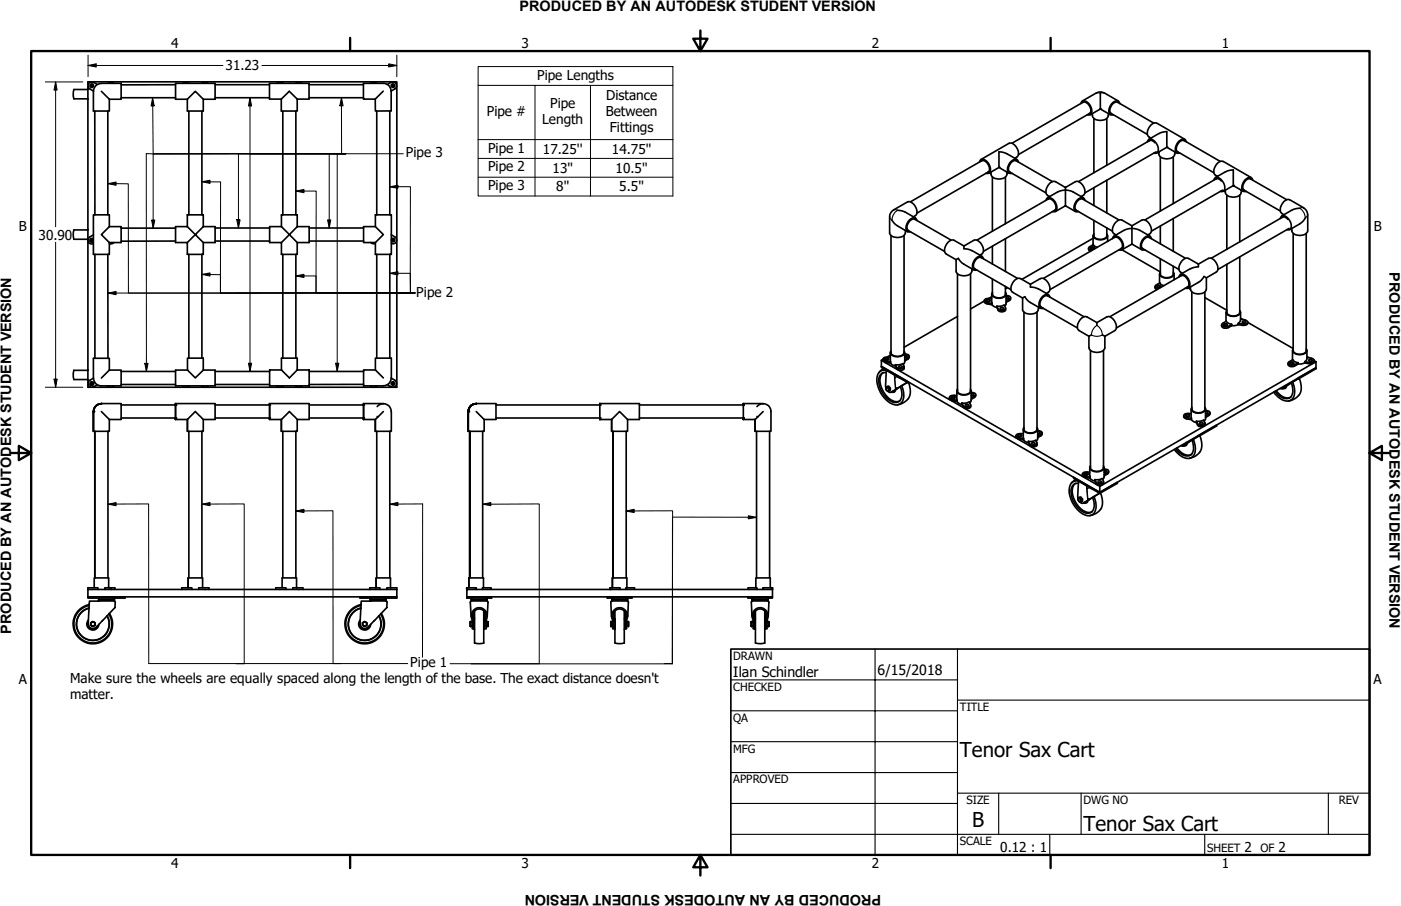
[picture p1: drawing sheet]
<svg xmlns="http://www.w3.org/2000/svg" width="432mm" height="279mm" viewBox="0 0 432 279" stroke-linecap="round" stroke-linejoin="round" font-family="sans-serif">
<g fill="none" stroke="#000" stroke-width=".51">
<path d="M22.7 27.6h4.4M22.7 30.5h4.4M22.8 27.6l-.2 1.4 .2 1.5M27 30.5l.1 .1M27.1 26.2v-1h95.2v94.2h-30M27.1 26.5l-.1 47.3M27.1 27.5l-.1 .1M27.7 27.4l1.1 .7M29.2 34.2l.1 32.1M30 26a2.27 2.27 0 0 0-2.2-.6l-.5 .4a1.12 1.12 0 0 0 .4 1.6M31.2 25.7l-.5 .1a2.37 2.37 0 0 0-1.9 2.4v6h4.9v-3.6M31.2 25.7h6.1v4.9h-3.6"/>
<path d="M31.2 28.2l2.5 2.4M33.2 34.2v32.1M33.7 25.4l-.5 .3M33.7 25.5a1.04 1.04 0 0 1 1.4 .2M37.3 30.1h16.8M54.1 26.1l-16.8 .1M57.7 30.6l2.5-2.4 2.5 2.4M57.7 30.6v3.6h5v-3.6M57.7 30.6h-3.6v-4.9h12.2v4.9h-3.6M58.2 34.2v32.1M58.3 25.7a1.38 1.38 0 0 0-2 0M62.1 25.7a1.33 1.33 0 0 1 2 0"/>
<path d="M62.2 34.2v32.1M66.3 26.1h16.8M66.3 30.1h16.8M86.7 30.6v3.6h4.9v-3.6M86.7 30.6h-3.6v-4.9h12.1v4.9h-3.6M86.7 30.6l2.5-2.4 2.4 2.4M87.2 34.2v32.1M87.3 25.7a1.33 1.33 0 0 0-2 0M91.2 34.2v32.1M91.6 25.4l-.5 .3M91.6 25.4a1.04 1.04 0 0 1 1.4 .3M95.3 26.1h16.7"/>
<path d="M95.3 30.1h16.7M116.1 34.2v32.1M116.2 25.7a1.38 1.38 0 0 0-1.9 0M118.1 28.1l-2.4 2.5M120.1 34.2v32.1M120.5 28.1v-.5a2.37 2.37 0 0 0-2.4-1.9h-6.1v4.9h3.7M120.5 25.4l-1.1 .6M120.6 28.1v6.1h-4.9v-3.6M120.6 25.4a1.12 1.12 0 0 1 1.5 .5 1.12 1.12 0 0 1-.4 1.5M121.7 27.4l-1.1 .7M333.1 32a1.21 1.21 0 0 1 1.1-1 1.21 1.21 0 0 1 1.2 .8 2.83 2.83 0 0 1 .7 3.5l-1 .1M333.7 31.6a2 2 0 0 1 2.5 2l-.1 1.1-.4 .4"/>
<path d="M333.9 31.5l-22 12.7M335.9 34.9l-22 12.8M336.7 35v.7M337.1 36.5v16.8M337.9 28.7l-4.3 2.5M337.9 28.7a2.25 2.25 0 0 1 2.4 0M339.1 33.6l3.1 1.8M339.1 33.6l-3.1 1.8M339.1 28.8v4.8M340.4 28.7l4.3 2.5M341.1 36.5v14.5M341.6 35a1.93 1.93 0 0 1-2.2 2.1 2.23 2.23 0 0 1-2.7-1.4"/>
<path d="M342.3 34.9l11.3 6.5M344.3 31.5l11.3 6.5M344.6 31.6a1.84 1.84 0 0 0-2.3 1.5l-.2 1.2 .5 .8M345.1 32a1.21 1.21 0 0 0-1-1 1.21 1.21 0 0 0-1.2 .7 2.83 2.83 0 0 0-.7 3.6l1 .1M301.9 50a1.21 1.21 0 0 1 1-.9 1.21 1.21 0 0 1 1.3 .7 2.83 2.83 0 0 1 .6 3.6h-.9M302.5 49.7a2 2 0 0 1 2.4 1.9v1.1l-.4 .4M302.6 49.5l-22 12.7M304.7 53l-22 12.7M305.4 53v.8M305.5 53.8a2.91 2.91 0 0 0 4.6 .6l.2-.6M305.9 54.6v16.7M307.9 51.6l3.1 1.8"/>
<path d="M307.9 51.6l-3.1 1.8M309.9 54.6v14.4M310.3 47.4l-2.4-.6v4.8M310.3 47.4l3.1 1.8M310.3 53v.8M311.1 53l11.3 6.5M313.1 49.5l11.3 6.5M313.3 49.7a1.84 1.84 0 0 0-2.3 1.4l-.2 1.3 .5 .7M313.4 48.4l-.6 .4M313.4 48.4a2.77 2.77 0 0 0-1.1-4l-.7-.3-.6 .1-8.7 5M313.9 50a1.21 1.21 0 0 0-1.1-.9 1.21 1.21 0 0 0-1.2 .7 2.83 2.83 0 0 0-.7 3.6h1M325.2 56a2.7 2.7 0 0 0-2.8 3l.1 .7 .4 .5"/>
<path d="M325.3 56l3.1 1.8M328.4 58.6v4.8M328.4 58.6l-1.9 .4-3.7 2M328.4 57.8v.8M328.4 58.6l1.9 .4 3.6 2M328.4 57.8l3.1-1.8a2.41 2.41 0 0 1 2.7 2.1l.2 1.3-.5 .8M337.1 57.9v5.5M341.1 55.6v10.1M353.6 43.8a1.18 1.18 0 0 1 1.1-1 1.18 1.18 0 0 1 1.2 .8 2.72 2.72 0 0 1 .7 3.5l-1 .1M354.1 42.2l.6 .4M354.1 42.2a2.37 2.37 0 0 1 .4-3.4l1.1-.8 .6-.1 9 5.1M354.2 43.5l.8-.2 .9 .7"/>
<path d="M354.5 43.3l-22.1 12.7M356.3 46.8l-21.9 12.7M356.5 47.2l3.1-1.8 3.1 1.8M357.2 41.2l-3.1 1.8M357.2 46.8v.8M357.2 41.2l2.4-.6v4.8M357.6 48.4v16.7M361.6 48.4v14.4M362.1 46.8a1.94 1.94 0 0 1-2.2 2.2 2.23 2.23 0 0 1-2.7-1.4M362.8 46.7l11.3 6.6M364.8 43.3l11.3 6.5M365 43.4a1.84 1.84 0 0 0-2.2 1.5l-.3 1.2 .6 .8"/>
<path d="M365.6 43.8a1.21 1.21 0 0 0-1-1 1.21 1.21 0 0 0-1.3 .8 2.83 2.83 0 0 0-.6 3.6h.9M374.1 55.6a1.18 1.18 0 0 1 1-.9 1.18 1.18 0 0 1 1.2 .7 2.72 2.72 0 0 1 .8 3.5l-1 .1M374.6 54l.6 .4M374.6 55.3l.9-.2 .9 .7M374.9 55.1l-22 12.7M376.8 58.6l-21.9 12.7M377 49.8a2.7 2.7 0 0 0-2.9 3l.1 .7 .4 .5M377 59l3.1-1.8 3.1 1.8M377 49.8l8.7 5M377.7 53l-3.1 1.8M377.7 58.6v.8M377.7 53l2.4-.6v4.8"/>
<path d="M377.7 59.4a2.91 2.91 0 0 0 4.6 .5l.2-.5M382.6 58.6v.8M383.3 58.6l11.3 6.5M385.3 55.1l11.3 6.5M385.5 55.2a1.84 1.84 0 0 0-2.3 1.5l-.2 1.3 .5 .7M386.1 55.6a1.21 1.21 0 0 0-1-.9 1.21 1.21 0 0 0-1.3 .7 2.83 2.83 0 0 0-.6 3.6h.9M22.7 70.9h4.4M22.7 73.8h4.4M22.8 70.9l-.2 1.4 .2 1.5M27.1 74.3v45.1h.9M27.1 70.7l-.1 .2M27.6 73.1a1.14 1.14 0 0 0-.4 1.5 1.14 1.14 0 0 0 1.5 .5"/>
<path d="M27.8 74.3l.4 .3 .5-.3-.3 .3zM28.7 73.9a.54 .54 0 0 0-.7-.3 .54 .54 0 0 0-.2 .7M28.8 72.4l-1.1 .7M29.3 78.4v32.1M33.2 78.4l.1 32.1M33.7 69.9h3.6v4.9h-3.6M33.7 69.9l-2.5 2.4 2.5 2.5M33.7 69.9v-3.6h-4.9v12.1h4.9v-3.6M35.1 74.8a1.18 1.18 0 0 1-1.4 .3M37.3 70.4h16.8M54.1 74.3l-16.8 .1M57.7 69.9v-3.6h5v3.6"/>
<path d="M57.7 74.8v3.6h5v-3.6M57.7 69.9h-3.6v4.9h3.6M57.7 69.9l2.5 2.4-2.5 2.5M58.2 78.4v32M62.2 78.4v32M62.7 69.9h3.6v4.9h-3.6M62.7 69.9l-2.5 2.4 2.5 2.5M66.3 70.3h16.8M66.3 74.3h16.8M86.7 69.9v-3.6h4.9v3.6M86.7 74.8v3.6h4.9v-3.6M86.7 69.9h-3.6v4.9h3.6"/>
<path d="M86.7 69.9l2.5 2.4-2.5 2.5M87.2 78.4v32M91.2 78.4v32M91.6 69.9l-2.4 2.4 2.4 2.5M91.6 69.9h3.7v4.9h-3.7M95.3 70.3h16.8M95.3 74.3h16.8M114.3 74.8a1.18 1.18 0 0 0 1.4 .3M115.7 69.9h-3.6v4.9h3.6M115.7 69.9l2.5 2.4-2.5 2.5M115.7 69.9v-3.6h4.9v12.1h-4.9v-3.6M116.1 78.4v32"/>
<path d="M120.1 78.4v32M120.6 73.8a.55 .55 0 0 1 .9-.2 .55 .55 0 0 1 0 .9 .55 .55 0 0 1-.9-.2M120.6 72.4l1.1 .7a1.14 1.14 0 0 1 .4 1.5 1.14 1.14 0 0 1-1.5 .5M274.6 72.6v36.3M274.9 67.9l1.2 1.4 3.6 2.2M275.4 64.8l-.7 .6-.5 .9v5.5a2.91 2.91 0 0 0 4.6 .6l.2-.6M276.6 64.9l2.4 .5M278.6 72.6v36.3M279.1 71.1v.7M279.1 65.4l3.1 1.8M279.7 62.3l-4.3 2.4M279.7 62.3a2.41 2.41 0 0 1 2.7 2.1l.2 1.3a1.4 1.4 0 0 1-1.1 1.1"/>
<path d="M279.8 71l11.3 6.5M281.9 67.6l11.2 6.4M282 67.7a1.84 1.84 0 0 0-2.3 1.5l-.2 1.2 .5 .7M282.6 68a1.21 1.21 0 0 0-1-.9 1.21 1.21 0 0 0-1.3 .7 2.83 2.83 0 0 0-.6 3.6l.9 .1M291.6 78.3l3.1 1.8M294 74.1a2.7 2.7 0 0 0-2.9 3l.1 .7 .4 .5M294 74.1l3.1 1.8M295.4 79.7l1.2 1.5 3.6 2.1M295.4 79.7l-.7 .4M297.1 75.9v.8l2.4 .6M299.6 77.3l3 1.7M300.2 74.1a2.41 2.41 0 0 1 2.7 2.1l.2 1.3a1.4 1.4 0 0 1-1.1 1.2"/>
<path d="M300.2 74.1l-3.1 1.8M302.3 79.4l11.3 6.5M302.5 79.5a1.84 1.84 0 0 0-2.3 1.5l-.2 1.2 .5 .7M303.1 79.8a1.21 1.21 0 0 0-1.1-.9 1.21 1.21 0 0 0-1.2 .7 2.83 2.83 0 0 0-.7 3.6l1 .1M305.9 75.9v5.5M309.9 73.6v10.1M322.4 61.8a1.21 1.21 0 0 1 1-.9 1.21 1.21 0 0 1 1.3 .7 2.83 2.83 0 0 1 .6 3.6h-.9M322.8 60.3l.7 .3M323 61.5a2 2 0 0 1 2.4 1.9v1.1l-.4 .4M323.1 61.3l-22 12.7M325.2 64.8l-22.1 12.7M325.3 65.2l3.1-1.7 3.1 1.7"/>
<path d="M331.6 64.8l11.3 6.5M333.7 61.4l11.1 6.4M333.7 61.4a2.38 2.38 0 0 0-2.1 3.4l.3 .1M333.9 60.2l-.7 .4M334.4 61.8a1.21 1.21 0 0 0-1.1-.9 1.21 1.21 0 0 0-1.2 .7 2.83 2.83 0 0 0-.7 3.6h1M335.5 76.5v.5M335.5 77l.6 .5M336.2 76.4l.9-.1a.49 .49 0 0 1-.4 .7 .49 .49 0 0 1-.6-.5zM336.5 76.9h.4M336.9 72.7v2.8M336.9 73.5l-21.9 12.6M337.1 76.3l-.5-.1-.5 .3"/>
<path d="M337.1 72.1l-.1 .3a1.65 1.65 0 0 0 2.1 1.6 1.65 1.65 0 0 0 2.2-1.6l-.2-.3M337.1 72.6a2.02 2.02 0 0 0 3 1.1l.9-.6 .1-.5M337.1 68v4.8M337.3 76.5v.1M338.2 76.3l-.8-.4-.4-.5-1.5 1.1 .2 .3 .9 .4M341.1 70.3v2.5M341.4 72.7v1.8M342.9 73.6a1.21 1.21 0 0 1 1-.9 1.21 1.21 0 0 1 1.2 .7 2.83 2.83 0 0 1 .7 3.6h-1M343.3 72.1l.7 .3M343.5 73.2a2.07 2.07 0 0 1 2.4 2.1v.7l-.5 .7M343.6 73.2l-22 12.7M345.7 76.6l-22.1 12.7"/>
<path d="M348.9 69.6v5.7M348.9 69.6l3.1-1.7a2.7 2.7 0 0 1 2.9 3l-.1 .7-.4 .5M348.9 69.6l-3.1-1.7a2.41 2.41 0 0 0-2.8 2.1l-.1 1.2 .5 .9M348.9 75.3l-3.1 1.7 11.8 6.9M348.9 75.3l3.1 1.7M351.3 71a5.2 5.2 0 0 0-4.8 0l-3.2 1.8M351.3 71l3.1 1.8M352.1 76.6l11.2 6.5M354.1 73.2l11.2 6.4M354.3 73.3a2 2 0 0 0-2.5 1.9l.1 1.1 .4 .4M354.4 72.1l-.6 .3M354.9 73.6a1.21 1.21 0 0 0-1.1-.9 1.21 1.21 0 0 0-1.2 .7 2.83 2.83 0 0 0-.7 3.6h1"/>
<path d="M357.6 69.7v5.5M357.6 79.8v4.8M361.6 67.4v10.1M366.3 79.7l3.1 1.7M366.3 79.7a2.41 2.41 0 0 0-2.8 2.1l-.2 1.3 .6 .8M372.4 79.7l-3 1.7M372.5 79.7a2.7 2.7 0 0 1 2.9 3l-.1 .7-.4 .5M378.1 60.2v16.7M382.1 60.2v14.4M382.1 79.2v17.2M394.6 67.4a1.18 1.18 0 0 1 1-.9 1.18 1.18 0 0 1 1.2 .7 2.72 2.72 0 0 1 .8 3.5l-1 .1M395.1 65.9l.6 .3"/>
<path d="M395.1 67.1l.8-.2 1 .7M395.4 66.9l-22.1 12.7M397.3 70.4l-21.9 12.7M397.5 61.6a2.7 2.7 0 0 0-2.9 3l.1 .7 .4 .5M397.5 61.6l4.3 2.5M398.1 70.4v.8M398.1 64.8l-3 1.8M398.2 71.2a2.91 2.91 0 0 0 4.6 .6l.2-.6M398.6 72v36.2M400.6 64.2l-2.4 .6M401.8 64.1l.7 .7 .5 1.4M402.3 67.2l-1.2 1.5-3.6 2.1"/>
<path d="M402.6 72v36.2M403.1 66.2v5M294.7 80.1v3.6a2.91 2.91 0 0 0 4.6 .5l.2-.5M295.1 84.5v36.2M295.1 97.6l-16.5 9.5M299.1 84.5v36.2M299.6 82.9v.8M300.3 82.8l11.3 6.5M303.4 92.7v.4M303.4 92.8l-4.3 2.5M303.4 93.1l.5 .5 1.8 .4M304 92.7h.1"/>
<path d="M304 92.6l.6-.3 .5 .4M304.1 92.5h.9a.44 .44 0 0 1-.5 .5 .44 .44 0 0 1-.4-.5zM304.2 93.3l1.5 .3M304.3 93h.5M304.8 92.1h-.7a.62 .62 0 0 0-.7 .7 .62 .62 0 0 0 .8 .5M304.8 92l.8 .2M305.6 90.7l.2 2.9M305.6 91.5l-.8 .5M305.7 93.6v.4M305.8 94l.5 .5 1 .3M305.9 86.1v4.7M305.9 90.2l-.2 .2a1.65 1.65 0 0 0 2.2 1.6 1.65 1.65 0 0 0 2.1-1.6l-.1-.2"/>
<path d="M305.9 90.6a2.02 2.02 0 0 0 2.9 1.1l1-.6 .1-.5M307.3 94.4h.9l1.3-.3 .4 .9a1.33 1.33 0 0 1-2.2 .3l-.4-.9v.4M307.3 94.8l.4 .9a1.43 1.43 0 0 0 2.2-.2v-.4M308.3 95l.4-.2 .6 .2a.51 .51 0 0 1-.5 .5 .51 .51 0 0 1-.5-.5zM308.6 95.5h.4M309.9 88.3v2.5M310.1 91.5h.5l.3 .3-.3 .3h-.5M310.1 91.1l1 .2 .3 .6-1.3 1M310.1 90.7v2.9l-.5 .8M310.1 92.1h.4M310.5 88.7l-.6 .4M311.4 92.2l-.3 .5-1 .6"/>
<path d="M311.5 91.8v.4M312.1 90.1l3.1 1.8M314.5 85.9a2.7 2.7 0 0 0-2.9 3l.1 .7 .4 .5M314.5 85.9l3.1 1.8M315.2 91.9v3.6a2.91 2.91 0 0 0 4.6 .5l.2-.5M315.6 96.3v36.2M315.8 91.5l1.3 1.5 3.6 2.1M315.9 91.5l-.7 .4M317.6 87.7v.8l2.4 .6M317.6 87.7l3.1-1.8a2.41 2.41 0 0 1 2.7 2.1l.2 1.3-.5 .8M319.6 96.3v36.2M320 94.7v.8"/>
<path d="M320 89.1l3.1 1.7M320.8 94.7l11.3 6.4M322.8 91.2l11.3 6.5M323 91.3a1.84 1.84 0 0 0-2.3 1.5l-.2 1.2 .5 .7M323.1 90.1l-.6 .4M323.6 91.7a1.21 1.21 0 0 0-1.1-1 1.21 1.21 0 0 0-1.2 .7 2.83 2.83 0 0 0-.7 3.6l1 .1M334.9 97.7a2.7 2.7 0 0 0-2.8 3v.7l.5 .5M338.1 99.5v.8M341.2 97.7l-3.1 1.8-3.1-1.8M341.2 97.7a2.41 2.41 0 0 1 2.7 2.1l.2 1.3-.5 .8M356 88.3v.5M356 88.8l.5 .5"/>
<path d="M356.7 88.2l.8-.1a.49 .49 0 0 1-.3 .7 .49 .49 0 0 1-.6-.5zM357 88.7h.4M357.4 84.5v2.8M357.6 88.1l-.5-.1-.5 .3M357.6 83.9l-.1 .3a1.65 1.65 0 0 0 2.1 1.6 1.65 1.65 0 0 0 2.2-1.6l-.2-.3M357.6 84.4a2.02 2.02 0 0 0 3 1.1l.9-.6 .1-.5M357.8 88.3v.1M358.6 88.1l-.7-.3-.4-.6-1.5 1.1 .2 .3 .9 .4M361.6 82.1v2.5M361.9 84.5v1.8M363.3 85.4a1.21 1.21 0 0 1 1.1-.9 1.21 1.21 0 0 1 1.2 .7 2.83 2.83 0 0 1 .7 3.6l-1 .1M363.8 83.9l.6 .4"/>
<path d="M364 85a2.07 2.07 0 0 1 2.4 2.1v.7l-.5 .7M364.1 85l-22 12.7M366.1 88.4l-22 12.7M366.9 88.5v.7M366.9 82.8l-3.1 1.8M367.3 90v36.3M369.4 81.4v.9l-2.5 .6M371.3 91.8l6.8 3.9M371.3 90v36.3M371.8 85.7v3.5a2.91 2.91 0 0 1-4.6 .6l-.3-.6M374.9 83.9l-3.1 1.8-.7-.4-1.3 1.5-3.5 2.1 .6 .3M376.9 99.7l1.1-.6 .4 .5 1.2 .4-1.1 .7a1.35 1.35 0 0 1-2-.6z"/>
<path d="M377.9 96.3v2.8M378.1 99.9h-.8l-.2 .3M378.1 95.8l-.1 .2a1.65 1.65 0 0 0 2.1 1.6 1.65 1.65 0 0 0 2.2-1.6l-.2-.2M378.1 96.2a2.02 2.02 0 0 0 2.9 1.1l1-.6 .1-.5M378.1 81.5v14.9M381.6 99.7v.4M382.4 96.3l-.1 2.5-.7 .9M382.4 98.4l1.4 .2M382.4 98.1l.7 .5M382.9 99.2l.4-.2 .6 .2a.51 .51 0 0 1-.5 .5 .51 .51 0 0 1-.5-.5zM383.2 99.6h.4M383.7 98.7a.62 .62 0 0 1 .9 .5 .62 .62 0 0 1-.8 .7l-2.2-.2"/>
<path d="M384.6 99.3l-.3 .8-1.2 .2M384.6 99.4l14 8.1M22.7 114.2h4.4M22.7 117.1h4.4M22.8 114.2l-.2 1.4 .2 1.5M27 117.1l.1 .1M27.1 114l-.1 .2M28.5 119.4h5.5M28.7 118v.7l-.5 .1-.4-.2M28.8 110.5h4.9v3.6h3.6v4.9h-6.6a2.37 2.37 0 0 1-1.9-2.4zM28.8 116.6l-1.1 .7a1.14 1.14 0 0 0-.4 1.6 1.14 1.14 0 0 0 1.6 .4l1.1-.6M33.1 119a1.38 1.38 0 0 0 2 0"/>
<path d="M33.7 114.1l-2.5 2.5M34.5 119.4h22.6M37.3 114.6h16.8M37.3 118.6h16.8M57.4 119.4h5.6M57.8 114.1v-3.7h4.9v3.7M57.8 114.1l2.4 2.4 2.5-2.4M57.8 114.1h-3.7v4.9h12.2v-4.9h-3.6M58.3 119a1.38 1.38 0 0 1-2 0M62.1 119a1.38 1.38 0 0 0 2 0M63.4 119.4h22.7M66.3 114.6h16.8"/>
<path d="M66.3 118.6h16.8M86.3 119.4h5.7M86.7 114.1h-3.6v4.9h12.2v-4.9h-3.7M86.7 114.1v-3.7h4.9v3.7M86.7 114.1l2.5 2.4 2.4-2.4M87.3 119a1.38 1.38 0 0 1-2 0M91.1 119l.5 .3M93 119a1.04 1.04 0 0 1-1.4 .3M95.3 114.6h16.8M112.1 118.5l-16.8 .1M115.7 110.4h4.9l-.1 6.7a2.37 2.37 0 0 1-2.3 1.9h-6.1v-4.9h3.6zM115.7 114.1l2.5 2.4"/>
<path d="M116.2 119a1.38 1.38 0 0 1-1.9 0M119.4 118.6l1.1 .7M120.6 116.6l1.1 .7a1.13 1.13 0 0 1 .4 1.5 1.13 1.13 0 0 1-1.5 .5M271.7 113l8 4.6v.4M271.7 113v.3l8 4.7 .3-.2M271.7 111.1l.6 .4M271.7 113l67.3 38.8M271.7 111.1v1.9M272.1 110.9l-.4 .2M272.1 110.7a.79 .79 0 0 0 .9 1M272.3 113.7l-1.4 1.2M272.4 114.9a3.9 3.9 0 0 0-.5 5.2 5.6 5.6 0 0 0 4.7 3.8l.8-.3"/>
<path d="M272.6 111.7l4 2.3M272.7 110.6l.7-.2 .5 .3M272.7 110.7h.1M272.8 110.7a.51 .51 0 0 1 .6-.3 .51 .51 0 0 1 .3 .6h-.6zM273 119.1v.7M273 111.4l1.5 .2v.4M273 111.8l1.5 .2M273 119.4l.9-.3 .5 .6M273 119.8l.3-.4 .2 .1 .5 .8M273 119.8l.3 .6M273 119.4l.3 1M273.1 111h.4"/>
<path d="M273.1 114.2a2.31 2.31 0 0 0-2.8 2.6 8.5 8.5 0 0 0 5.7 8.1 2.5 2.5 0 0 0 2.6-3.1l-.7-2.8M273.1 114.9a2.4 2.4 0 0 0-2.2 3.5 7 7 0 0 0 4.9 5.7 2.47 2.47 0 0 0 2.1-3.6l-.4-1.3M273.2 114.2l-.3 4.9M273.2 114.2h.1M273.6 119.4h-.6M273.6 119.4l.4 .6M273.6 110.2h-.7a.62 .62 0 0 0-.7 .6 .62 .62 0 0 0 .8 .5M273.6 110.1l.8 .1M273.9 119.1l-.3 .3M274 120v.3M274.4 119.7l-.4 .3M274.4 109.6l-.9 .5"/>
<path d="M274.4 119.7v.7l-.4 .2M274.4 108.8l.1 2.8M274.5 112l.5 .5 1 .4M274.6 108.2l-.2 .3a1.65 1.65 0 0 0 2.2 1.5 1.65 1.65 0 0 0 2.2-1.5l-.2-.3M274.6 108.6a2.02 2.02 0 0 0 2.9 1.2l1-.6 .1-.6M276 112.5h.9l1.3-.4 .4 .9a1.28 1.28 0 0 1-2.2 .3M276 112.5v.4M276 112.5l.4 .8M276 112.9l.4 .8M276.9 114.1l15.9 9.3M277 113l.4-.2 .6 .2a.51 .51 0 0 1-.5 .5 .51 .51 0 0 1-.5-.5zM277.3 113.5h.4"/>
<path d="M278.7 113.2a1.22 1.22 0 0 1-.8 1 1.22 1.22 0 0 1-1.3-.3l-.2-.2M278.8 111.6l-.5 .8M278.8 109.2l1.3 .3 .1 .4-.3 .4M278.8 109.5h.6l.2 .3-.2 .3h-.6M278.8 108.8v2.8M278.9 110.2h.4M279.7 117.9l-4.8 2.9M279.7 117.9l-3.6 2.2M279.9 110.3l-1.1 .6M279.9 110.7l-1.1 .6M280 117.9a4.5 4.5 0 0 1-1.1 6l-2.3 .9M280.2 109.8l-.3 .9"/>
<path d="M332.6 101.9l3 1.8M335.6 103.7l.1 3.6a2.77 2.77 0 0 0 4.8 0v-3.6M336.1 108.1v36.2M336.4 103.3l-.7 .4M339.8 103.3l.7 .4M340.1 108.1v36.2M343.6 101.9l-3.1 1.8M376.5 100.2a1.19 1.19 0 0 0 2 .8M377.2 100l.8-.1a.49 .49 0 0 1-.3 .7 .49 .49 0 0 1-.6-.4zM377.4 100.5h.5M378.2 100.2h.1M379.6 100v.5l-1.1 .6"/>
<path d="M381.6 100.1l-2 .3M381.6 100.1l1.5 .3M394.5 119.8h.6M395.4 119.7l-.3 .1M395.4 119.6v.1M395.7 119.5l-.5 .3a.85 .85 0 0 0 .9 0 .85 .85 0 0 0 .4-.8l-1.4 .8M397.1 111.7l1.3-.8 .5 .5 1.2 .4-1.2 .7a1.35 1.35 0 0 1-1.9-.6zM397.7 111.8h.8a.49 .49 0 0 1-.3 .7 .49 .49 0 0 1-.6-.5zM397.9 112.4h.5M398 118a3.8 3.8 0 0 1-.6 4.8 3.9 3.9 0 0 1-4.5-2.1M398.4 108.1v2.8M398.4 117.8a4.5 4.5 0 0 1-.6 5.6 4.2 4.2 0 0 1-4.8-1.9l-.4-.6"/>
<path d="M398.6 111.8l-.7-.1-.3 .3M398.6 107.6l-.2 .2a1.65 1.65 0 0 0 2.2 1.6 1.65 1.65 0 0 0 2.2-1.6l-.2-.2M398.6 108a2.02 2.02 0 0 0 2.9 1.1l1-.6 .1-.5M398.7 112h.1M399.9 116.7l.3 .1 5.4-3.1v-.3l-5.4 3.1v.3M400.1 116.8l-3.5 2.2M400.1 111.8v.5a2.63 2.63 0 0 1-2.5 .7 .77 .77 0 0 1-.6-1M400.1 116.8l-4.7 2.9M400.4 116.7a5.3 5.3 0 0 1 0 5.1M402.1 111.9l-2 .3M402.1 111.5v.4M402.1 111.9l1.5 .3"/>
<path d="M402.8 109.9l.8 .5M402.8 108.1v2.5l-.7 .9M402.8 110.2l1.4 .2M403.4 111l.4-.2 .6 .2a.51 .51 0 0 1-.5 .5 .51 .51 0 0 1-.5-.5zM403.7 111.5h.4M404.2 110.5a.62 .62 0 0 1 .8 .5 .62 .62 0 0 1-.7 .7l-2.2-.2M405.1 111.3l.5 .2M405.1 111.1l-.3 .8-1.2 .2M405.6 111.5l-66.6 38.5v1.8M405.6 111.5v1.9l-66.6 38.4M29.2 133v45.2M29.3 133v45.2"/>
<path d="M31.2 126.9l2.5 2.4M31.2 124.5h-.5a2.37 2.37 0 0 0-1.9 2.4v6.1h4.9v-3.6h3.6M31.2 124.5a2.43 2.43 0 0 0-2.4 2.5M31.2 124.5a2.45 2.45 0 0 0-2.4 2.6M31.2 124.5h6.1M33.3 133v45.2M37.3 124.5v4.8M37.3 124.9h16.8M37.3 128.9h16.8M54.1 124.5v.4zM54.1 128.9v.4zM54.1 124.5h12.2"/>
<path d="M54.1 129.4h3.7v3.6M54.1 124.9v-.4v4.8v-.4M54.1 124.9v4M57.7 129.4l.1 3.6M57.8 129.3l2.4-2.4 2.4 2.4M58.2 133v45.2M62.2 133v45.2M66.3 124.5v4.8M66.3 124.9h16.8M66.3 128.9h16.8M66.3 129.4h-3.6v3.6h-4.9M83.1 128.9v.4z"/>
<path d="M83.1 124.5v.4zM83.1 124.5h12.2M83.1 129.4h3.6v3.6M83.1 124.9v-.4v4.8v-.4M83.1 124.9v4M86.7 129.4v3.6M86.8 129.3l2.4-2.4 2.4 2.4M87.2 133v45.2M91.2 133v45.2M95.3 128.9h16.8M95.3 129.4h-3.7v3.6h-4.9M95.3 124.5v4.8"/>
<path d="M95.3 124.9h16.8M112 128.9v.4zM112 124.5v.4zM112 124.5h6.2M112.1 124.9v-.4v4.8v-.4M112.1 124.9v4M112.1 128.9l-.1 .5h3.7v3.6M115.7 129.4v3.6M116.1 133v45.2M116.2 125.4a2.45 2.45 0 0 1 2.8-.8 2.45 2.45 0 0 1 1.6 2.3v6.1h-4.9M116.2 128.4l.3 .2M118.2 126.9l-2.5 2.4"/>
<path d="M120.1 133v45.2M144.4 127a2.41 2.41 0 0 1 2.4-2.5 2.38 2.38 0 0 0-2.4 2.6 2.33 2.33 0 0 1 2.3-2.6h-.5a2.37 2.37 0 0 0-1.9 2.4v6.1h4.9v-3.6h3.7M144.7 133v45.2M144.8 133v45.2M146.8 126.9l2.4 2.4M148.8 133v45.2M152.9 124.5h-6.2M152.9 124.9h32M152.9 128.9h32M152.9 124.5v4.8M184.9 124.5v.4zM184.9 128.9v.4z"/>
<path d="M188.5 129.4v3.6h4.9v-3.6M188.5 129.4l2.5-2.5 2.4 2.5M188.5 129.4h-3.6v-4.9h12.2v4.9h-3.7M188.9 133v45.2M189 133v45.2M193 133v45.2M197.1 124.9h32M197.1 128.9h32M229.1 128.9v.4zM229.1 124.5v.4zM229.1 124.5h6.1M229.1 129.4h3.6v3.6"/>
<path d="M229.1 128.7v.2M229.1 124.9v.2M229.1 124.9v-.4v4.8v-.4M232.7 129.4v3.6M233.2 133v45.2M233.3 125.4a2.42 2.42 0 0 1 2.7-.8 2.42 2.42 0 0 1 1.6 2.3v6.1h-4.9M233.3 128.4l.2 .2M235.2 126.9l-2.4 2.4M237.2 133v45.2M273.3 120.4l.4 .2M273.3 120.4l.3 .2M273.6 120.6l.6 .4 .5-.1"/>
<path d="M273.6 120.6h.1M274 120.3l-.3 .3M274 120.3v.3M274 120.6h-.3M274.9 120.9l-.2 .1M275.3 120.6l-.6 .3a.91 .91 0 0 0 1.4-.8l-1.4 .9M292.6 122.6a.79 .79 0 0 0 .9 .9M293.1 123.5l4 2.3M293.2 122.5l.7-.3 .5 .4M293.2 122.6h.1M293.4 122.3h.8a.44 .44 0 0 1-.4 .6 .44 .44 0 0 1-.4-.6zM293.5 123.2l1.5 .2"/>
<path d="M293.6 122.9h.4M294.1 122h-.7a.62 .62 0 0 0-.7 .6 .62 .62 0 0 0 .8 .5M294.1 121.9l.8 .1M294.9 120.6l.1 2.8M295 123.9l.5 .5 1 .3M295 123.4v.4l-1.5-.2M295.1 120l-.2 .3a1.65 1.65 0 0 0 2.2 1.5 1.65 1.65 0 0 0 2.2-1.5l-.2-.3M295.1 120.4a2.02 2.02 0 0 0 2.9 1.2l1-.6 .1-.6M296.5 124.3h.9l1.3-.3 .4 .8a1.28 1.28 0 0 1-2.2 .3M296.5 124.3v.4M296.5 124.3l.4 .8M296.5 124.7l.4 .9"/>
<path d="M297.3 125.9l16.1 9.3M297.5 124.8l.4-.2 .6 .2a.51 .51 0 0 1-.5 .5 .51 .51 0 0 1-.5-.5zM297.8 125.3h.4M299.2 125a1.22 1.22 0 0 1-.8 1.1 1.22 1.22 0 0 1-1.3-.4l-.2-.1M299.3 123.5l-.5 .7M299.3 121l1.3 .4 .1 .4-.3 .3M299.3 120.6v2.9M299.3 121.4l.8 .1v.3l-.7 .2h.4M300.4 122.1l-1.1 .6M300.4 122.6l-1.1 .5M300.7 122l-.3 .5M300.7 121.7v.3"/>
<path d="M313.1 134.4v.4M313.1 134.8l.3 .4 .6 .2M313.6 135.3l4 2.3M313.7 134.3l.7-.3 .5 .4M313.7 134.4h.1M313.7 134.3a.51 .51 0 0 1 .7-.3 .51 .51 0 0 1 .3 .6l-.7 .1zM314.1 134.7h.4M314.6 133.8h-.7a.62 .62 0 0 0-.8 .6 .62 .62 0 0 0 .9 .6l1.5 .3M314.6 133.7l.8 .1M315.4 132.4l.1 2.9M315.5 135.7l.5 .5 .9 .3M315.5 135.3v.3l-1.5-.2"/>
<path d="M315.6 131.8l-.2 .3a1.65 1.65 0 0 0 2.2 1.5 1.65 1.65 0 0 0 2.1-1.5l-.1-.3M315.6 132.2a2.02 2.02 0 0 0 2.9 1.2l.9-.6 .2-.6M316.9 136.1h1l1.3-.3 .4 .8a1.33 1.33 0 0 1-2.2 .3M316.9 136.5l.5 .9a1.43 1.43 0 0 0 2.2-.2M316.9 136.1v.4M316.9 136.1l.5 .9M317.8 137.8l21.2 12.2M318 136.7l.3-.3 .7 .3a.51 .51 0 0 1-.5 .4 .51 .51 0 0 1-.5-.4zM318.3 137.1h.4M319.7 136.8v.4M319.8 135.3l-.5 .8M319.8 132.8l1 .2 .4 .4-.1 .4-1.3 .7"/>
<path d="M319.8 132.4v2.9M319.8 133.2h.5l.3 .3-.3 .3h-.5M319.9 133.8h.4M321.2 133.9l-.4 .5-1 .6M321.2 133.5v.4M362.7 138.1a3.8 3.8 0 0 0 4.6 2M363.9 137.5h.6M364.5 137.5l1.4-.9a.8 .8 0 0 1-.8 .9M364.8 137.4l-.3 .1M364.8 137.3v.1M364.8 128.1l.1 .7 .8 .4M365.1 137.1l-.5 .4h.5"/>
<path d="M365.4 128.1h.1M365.5 128.1a.51 .51 0 0 1 .6-.3 .51 .51 0 0 1 .3 .6h-.6zM365.5 128.1l.6-.3 .5 .3M365.8 128.5h.4M366.3 127.5l.8 .1M366.3 127.6h-.7a.62 .62 0 0 0-.7 .6 .62 .62 0 0 0 .8 .5l1.5 .3M367.1 126.2v2.5M367.2 128.7v.3M367.2 129v.4l-1.5-.2M367.2 129.5l.6 .5 .9 .3M367.4 135.7a3.8 3.8 0 0 1-.6 4.8 3.9 3.9 0 0 1-4.5-2.1M367.4 125.6l-.2 .3a1.65 1.65 0 0 0 2.2 1.5 1.65 1.65 0 0 0 2.1-1.5l-.2-.3"/>
<path d="M367.4 126a2.02 2.02 0 0 0 2.9 1.2l.9-.6 .1-.6M367.8 135.5a4.5 4.5 0 0 1-.6 5.6 4.2 4.2 0 0 1-4.8-1.9l-.5-.6M368.7 130.3v-.4l.4 .8M368.7 129.9h1l1.3-.4 .3 .9a1.28 1.28 0 0 1-2.2 .3M368.7 130.3l.4 .8M369.3 134.3l.3 .2 5.4-3.1v-.3l-5.4 3.1v.3M369.5 134.5l-3.5 2.1M369.5 134.4l-4.7 3M369.7 130.4l.4-.2 .7 .2a.51 .51 0 0 1-.6 .5 .51 .51 0 0 1-.5-.5zM369.8 134.4a4.6 4.6 0 0 1-1 6l-2.3 1M370 130.9h.5M371.4 130.6a1.22 1.22 0 0 1-.8 1 1.22 1.22 0 0 1-1.3-.3l-.2-.2"/>
<path d="M371.6 126.2v2.9l-.5 .7M371.6 127h.5l.2 .3-.2 .3h-.5M371.6 126.6l1.2 .4 .1 .3-.3 .4M371.6 127.6h.4M372.6 127.7l-1 .6M372.6 128.1l-1 .6M373 127.3l-.4 .8M393.3 120.5a3.8 3.8 0 0 0 4.6 1.9M400.4 121.8a5.5 5.5 0 0 1-3.3 1.9M331.5 147.9l-1.3 1.2M331.6 149a3.9 3.9 0 0 0-.4 5.2 5.6 5.6 0 0 0 4.7 3.8l.8-.3M332.2 153.3l.1 .7"/>
<path d="M332.3 154l.2-.4 .2 .1 .5 .8M332.3 154l.2 .6M332.3 153.9l.2 .7M332.3 153.6v.3M332.3 153.6l.9-.3 .4 .6M332.4 148.4l-.3 4.9M332.4 148.3v.1M332.4 148.4a2.31 2.31 0 0 0-2.9 2.6 8.5 8.5 0 0 0 5.7 8 2.5 2.5 0 0 0 2.6-3l-.6-2.9M332.4 149.1a2.4 2.4 0 0 0-2.2 3.5 7 7 0 0 0 4.8 5.7 2.47 2.47 0 0 0 2.1-3.6l-.3-1.3M332.5 154.6l.5 .2M332.5 154.6l.3 .2M332.8 154.8l.6 .4h.5"/>
<path d="M332.8 153.5l-.5 .1M332.8 153.5l.4 .6M332.8 154.8h.2M333.2 153.3l-.4 .2M333.2 154.5l-.2 .3M333.2 154.5v.3M333.2 154.1v.4M333.2 154.8h-.2M333.6 146.2v.4M333.6 146.6l.3 .4 .6 .2M333.6 153.9v.7l-.4 .2M333.6 153.9l-.4 .2"/>
<path d="M334 155.1a.91 .91 0 0 0 1.3-.8l-1.4 .9M334.1 155l-.2 .2M334.2 155h.1M334.2 146.2h.1M334.2 146.1l.6-.3 .5 .4M334.2 146.1a.51 .51 0 0 1 .6-.3 .51 .51 0 0 1 .4 .6l-.7 .1zM334.4 146.8l1.6 .3M334.5 154.8l-.5 .4M334.6 146.5h.4M335.9 145.6h-1.6a.62 .62 0 0 0-.7 .7 .62 .62 0 0 0 .9 .5M335.9 144.2l.1 2.9M336 147.1v.4l-1.6-.3"/>
<path d="M336 147.5l.5 .5 .9 .3M336.1 143.7l-.2 .2a1.65 1.65 0 0 0 2.2 1.6 1.65 1.65 0 0 0 2.1-1.6l-.1-.2M336.1 144.1a2.02 2.02 0 0 0 2.9 1.1l.9-.5 .2-.6M337.4 148.3v-.4l.5 .9a1.28 1.28 0 0 0 2.2-.3M337.4 148.3l.5 .9a1.43 1.43 0 0 0 2.2-.2M338.5 148.5l.3-.2 .7 .2a.51 .51 0 0 1-.5 .5 .51 .51 0 0 1-.5-.5zM338.8 148.9h.4M338.9 152.1l-4.7 2.9M338.9 152.1l-3.5 2.2M339 151.8l5.4-3.1v.4l-5.4 3-8.1-4.6v-.3l8.1 4.6v.3M339.2 152.1a4.5 4.5 0 0 1-1.1 6l-2.2 .9M339.7 147.6l-1.3 .4-1-.1"/>
<path d="M339.7 147.6l.4 .8M340.1 148.6v.4M340.3 147.1l-.5 .8M340.3 144.7l1 .1 .4 .4-.2 .4-1.2 .7M340.3 145h.5l.3 .3-.3 .3h-.5M340.3 144.2v2.9M340.4 145.6h.3M341.7 145.3l-.1 .7-1.3 .8M58 178.2v3.1M58 178.2h4.4v3.1M115.9 178.2v3.1v-3.1h4.5v3.1M188.8 178.2l-.1 3.1"/>
<path d="M188.8 178.2h4.4v3.1M188.8 178.2v3.1M27.1 184.1h11.4v.3h-11.4zM27.1 181.8h95.2M27.2 191.9a1.52 1.52 0 0 0 .8 1.9 1.52 1.52 0 0 0 2-.8M27.3 191.2a1.86 1.86 0 0 0 .6 2.9 1.86 1.86 0 0 0 2.6-1.6M27.5 187.5a5.1 5.1 0 0 0-3.7 6.6 5.1 5.1 0 0 0 6.9 3 5.1 5.1 0 0 0 2.3-7.2M27.5 187.6a5 5 0 0 0-3.6 6.5 5 5 0 0 0 6.8 2.9 5 5 0 0 0 2.3-7.1M27.5 186.4a6.1 6.1 0 0 0-4.7 7.9 6.1 6.1 0 0 0 8.4 3.6 6.1 6.1 0 0 0 2.5-8.8M27.5 186.7a5.8 5.8 0 0 0-4.4 7.6 5.8 5.8 0 0 0 8.1 3.5 5.8 5.8 0 0 0 2.4-8.5M29 191.9l.3 .5M29 191.9a.64 .64 0 0 0-1 .5 .64 .64 0 0 0 1 .6"/>
<path d="M29 191.9a.68 .68 0 0 0-1.1 .5 .68 .68 0 0 0 1.1 .6M29 191.9l.3 .2v.3M29 181.3v-3.1h4.5v3.1M29.3 192.4l-.3 .6M29.3 192.4v.4l-.3 .2M30.2 181.8v-.5h-3.1v2.8M30.4 185h4.9v.3h-4.9zM30.5 185.3l-.3 .1M30.6 185.4h-3l-.4 7a1.45 1.45 0 0 0 .9 1.3 1.45 1.45 0 0 0 1.5-.3l5.8-6 .1-1.6M30.6 184.9v.1M30.6 184.5l-.2 .4h4.9v-.2M32.3 181.8v-.5h3.1v.5"/>
<path d="M35 184.5l.2 .2M35.1 184.9v.1M35.1 185.3l.4 .4M56 181.8v-.5h3.1v.5M61.3 181.8v-.5h3.1v.5M85 181.8v-.5h3.1v.5M87 181.3v-3.1h4.4v3.1M90.3 181.8v-.5h3v.5M110.9 184.1h11.4v.3h-11.4zM111 191.9a1.52 1.52 0 0 0 .8 1.9 1.52 1.52 0 0 0 2-.8M111 191.2a1.86 1.86 0 0 0 .7 2.9 1.86 1.86 0 0 0 2.6-1.6M111.3 187.5a5.1 5.1 0 0 0-3.7 6.6 5.1 5.1 0 0 0 6.9 3 5.1 5.1 0 0 0 2.3-7.2"/>
<path d="M111.3 187.6a5 5 0 0 0-3.6 6.5 5 5 0 0 0 6.8 2.9 5 5 0 0 0 2.3-7.1M111.3 186.4a6.1 6.1 0 0 0-4.7 7.9 6.1 6.1 0 0 0 8.4 3.6 6.1 6.1 0 0 0 2.5-8.8M111.3 186.7a5.8 5.8 0 0 0-4.4 7.6 5.8 5.8 0 0 0 8 3.5 5.8 5.8 0 0 0 2.4-8.5M112.7 191.9l.3 .5M112.7 191.9a.64 .64 0 0 0-.9 .5 .64 .64 0 0 0 .9 .6M112.7 191.9a.68 .68 0 0 0-1 .5 .68 .68 0 0 0 1 .6M112.7 191.9l.4 .2v.3M113 192.4l-.3 .6M113.1 192.4v.4l-.4 .2M114 181.3v.5M114 181.3h3.1v.5M114.1 185.3l-.1 .1"/>
<path d="M114.1 185h4.9v.3h-4.9zM114.3 185.3l-.2 .1M114.3 184.9v.1M114.4 185.4h-3.1l-.3 7M114.4 184.5l-.2 .2M118.7 184.5l.3 .4h-4.9v-.2M118.8 184.9v.1M118.9 185.3l.4 .4M119.2 181.8v-.5h3.1v.5M119.3 185.8l-.1 1.6-5.8 6a1.41 1.41 0 0 1-1.6 .3 1.41 1.41 0 0 1-.8-1.3M122.3 181.8v2.3h-95.2M143.8 181.3l.1 .5"/>
<path d="M143.8 181.3h3v.5M143.8 181.8h.1M143.9 181.3v.5M143.9 184.1h7.6v.3h-7.6zM143.9 181.3l-.1 .5M143.9 181.8h94.2v2.3h-94.2zM144.5 181.3v-3.1h4.5v3.1M144.9 185.8l.3 4.3M144.9 192.4l.1 .8M144.9 192.4l.1 .4M145 191.7l-.1 .7M145 191.7v.4"/>
<path d="M145 192.1l-.1 .3M145 192.8v.4M145 193.2h.6M145 191.7h.6M145 192.1h.6M145 192.8h.6M145.2 185h4.9v.3h-4.9zM145.3 185.3l-.4 .4M145.5 184.9v.1M145.5 184.5l-.2 .2M145.5 191.3l.1 2.6h.4v-2.5M145.6 191.3a2.51 2.51 0 0 1 2.1-3.9 2.51 2.51 0 0 1 2.1 3.9"/>
<path d="M145.9 191.1l.1 .3M145.9 191.1a2.13 2.13 0 0 1 1.8-3.3 2.13 2.13 0 0 1 1.8 3.3M146 188.7v2.7M146 193.2h.1M146 191.7h.1M146.3 198.3l1.4 .2 1.4-.2M146.3 190.8l-.2 .1v3.1l.2 .1M146.3 188.4v9.9M148.7 181.8v-.5h2.7v.5M149.1 190.8l.2 .1v3.1l-.2 .1M149.1 188.4v9.9M149.3 193.2h.1"/>
<path d="M149.3 191.7h.1M149.4 188.7v2.7M149.5 191.1l-.1 .3M149.8 184.5l.3 .4h-4.9v-.2M149.8 193.2h.6M149.8 191.7h.6M149.8 192.1h.6M149.8 192.8h.6M149.9 191.3l-.1 2.6h-.4v-2.5M149.9 184.9v.1M150 185.3l.4 .4M150.4 191.7v.7"/>
<path d="M150.4 191.7v.4M150.4 192.1v.3M150.4 192.8v.4M150.4 192.4v.8M150.4 192.4v.4M150.4 185.8l-.2 4.3M187.2 184.1h7.6v.3h-7.6zM188 181.3v.5l.1-.5M188.1 181.3h3v.5M188.1 181.3v.5M188.3 185.8l.2 4.3M188.3 192.4v.8"/>
<path d="M188.3 192.4v.4M188.3 191.7v.7M188.3 191.7v.4M188.3 192.1v.3M188.3 192.8v.4M188.3 193.2h.5M188.3 191.7h.5M188.3 192.1h.5M188.3 192.8h.5M188.6 185h4.8v.3h-4.8zM188.6 185.3l-.3 .4M188.8 184.9v.1"/>
<path d="M188.8 191.3v2.6h.4v-2.5M188.8 184.5l-.2 .2M188.8 191.3a2.51 2.51 0 0 1 2.2-3.9 2.51 2.51 0 0 1 2.1 3.9M189.1 191.1l.1 .3M189.2 191.1a2.13 2.13 0 0 1 1.8-3.3 2.13 2.13 0 0 1 1.7 3.3M189.2 188.7v2.7M189.2 193.2h.2M189.2 191.7h.2M189.5 190.8v3.3M189.5 188.4v9.9M189.5 198.3l1.5 .2 1.4-.2M192.4 188.4v9.9"/>
<path d="M192.4 190.8l.2 .1v3.1l-.2 .1M192.6 193.2h.1M192.6 191.7h.1M192.7 188.7v2.7M192.8 191.1l-.1 .3M192.9 181.8v-.5h2.7v.5M193.1 193.2h.5M193.1 191.7h.5M193.1 192.1h.5M193.1 192.8h.5M193.1 191.3v2.6h-.4v-2.5M193.1 184.5l.3 .4h-4.8v-.2"/>
<path d="M193.2 184.9v.1M193.3 185.3l.4 .4M193.6 191.7l.1 .7M193.6 191.7v.4M193.6 192.1l.1 .3M193.6 192.8v.4M193.7 185.8l-.2 4.3M193.7 192.4l-.1 .8M193.7 192.4l-.1 .4M230.5 184.1h7.6v.3h-7.6zM230.6 181.8v-.5h2.7v.5M231.5 192.4l.1 .8"/>
<path d="M231.5 192.4l.1 .4M231.6 185.8l.2 4.3M231.6 191.7l-.1 .7M231.6 191.7v.4M231.6 192.1l-.1 .3M231.6 192.8v.4M231.6 193.2h.6M231.6 191.7h.6M231.6 192.1h.6M231.6 192.8h.6M231.8 185h4.9v.3h-4.9zM231.9 185.3l-.3 .4"/>
<path d="M232 184.9v.1M232.1 191.3l.1 2.6h.3v-2.5M232.1 184.5l-.3 .4h4.9l-.3-.4M232.2 191.3a2.51 2.51 0 0 1 2.1-3.9 2.51 2.51 0 0 1 2.1 3.9M232.5 191.1v.3M232.5 191.1a2.13 2.13 0 0 1 1.8-3.3 2.13 2.13 0 0 1 1.8 3.3M232.5 193.2h.2M232.5 191.7h.2M232.5 188.7v2.7M232.8 198.3l1.5 .2 1.4-.2M232.8 190.8v3.3M232.8 188.4v9.9"/>
<path d="M233 181.3v-3.1h4.4v3.1M235.1 181.8v-.5h3v.5M235.7 190.8v3.3M235.7 188.4v9.9M235.8 193.2h.2M235.8 191.7h.2M236 188.7v2.7M236.1 191.1l-.1 .3M236.4 193.2h.5M236.4 191.7h.5M236.4 192.1h.5M236.4 192.8h.5"/>
<path d="M236.4 191.3v2.6h-.4v-2.5M236.5 184.9v.1M236.6 185.3l.4 .4M236.9 191.7l.1 .7M236.9 191.7v.4M236.9 192.1l.1 .3M236.9 192.8v.4M237 185.8l-.2 4.3M237 192.4l-.1 .8M237 192.4l-.1 .4M238.1 181.3h.1M238.1 181.3v.5"/>
<path d="M225.3 200.2h196.8v63.5h-196.8z"/>
<circle cx="28.3" cy="26.4" r=".55"/>
<circle cx="28.3" cy="26.4" r=".25"/>
<circle cx="121.1" cy="26.4" r=".55"/>
<circle cx="121.1" cy="26.4" r=".25"/>
<circle cx="28.2" cy="74.1" r=".25"/>
<circle cx="121.1" cy="74" r=".25"/>
<circle cx="28.3" cy="118.3" r=".25"/>
<circle cx="28.3" cy="118.3" r=".55"/>
<circle cx="121.1" cy="118.3" r=".55"/>
<circle cx="121.1" cy="118.3" r=".25"/>
</g>
<g fill="#000">
<circle cx="339.1" cy="33.6" r=".25"/>
<circle cx="307.9" cy="51.6" r=".25"/>
<circle cx="359.6" cy="45.4" r=".25"/>
<circle cx="380.1" cy="57.2" r=".25"/>
<circle cx="275.8" cy="116.5" r=".25"/>
<circle cx="276" cy="119.6" r=".25"/>
<circle cx="28.8" cy="126.9" r=".25"/>
<circle cx="54.1" cy="128.9" r=".25"/>
<circle cx="54.1" cy="124.9" r=".25"/>
<circle cx="83.1" cy="124.9" r=".25"/>
<circle cx="83.1" cy="128.9" r=".25"/>
<circle cx="112" cy="128.9" r=".25"/>
<circle cx="112" cy="124.9" r=".25"/>
<circle cx="144.4" cy="126.9" r=".25"/>
<circle cx="184.9" cy="128.9" r=".25"/>
<circle cx="184.9" cy="124.9" r=".25"/>
<circle cx="229.1" cy="128.9" r=".25"/>
<circle cx="229.1" cy="124.9" r=".25"/>
<circle cx="335" cy="150.6" r=".25"/>
<circle cx="335.3" cy="153.8" r=".25"/>
</g>
<g fill="none" stroke="#000" stroke-width=".34">
<path d="M337.9 28.7h2.4M275.4 64.8l1.2 .1-1.3 1.5-.4 1.4-.6-.6-.1-.4M401.8 64.1l-1.2 .1 1.4 1.5 .3 1.5 .6-.6 .1-.4M304.2 93.3v.4M307.6 95.3v.4M311.1 92.2v.5M383.1 99.9v.5M273 111.4v.4M273.2 114.2l2.4 1.4M275.6 115.6l.4 4.5M275.6 115.7h.2M275.6 115.6h.1"/>
<path d="M275.7 115.7l.4 4.4M275.9 115.7l1.5 .9M276.4 113.3v.4M279.9 110.3v.4M337.3 101l.8-.7 .7 .7 .6 .9 .4 1.4-1.5 .4-1.9-.4 .3-1.4zM378.5 100.7v.4M395.4 119.7l-.3 .1M396.5 118.7v.3M399 112.5v.4M403.6 111.8v.4M275 120.8l-.3 .2M293.5 123.2v.4"/>
<path d="M296.9 125.1v.5M300.4 122.1v.5M314 135v.4M317.4 137v.4M320.8 133.9v.5M364.8 137.4l-.3 .1M365.7 128.8v.4M365.8 136.4v.3M365.9 136.3v.3M369.1 130.7v.4M372.6 127.7v.4M332.4 148.4l2.5 1.4"/>
<path d="M334.2 155l-.3 .2M334.4 146.8v.4M334.9 149.8l.3 4.5M334.9 149.8l.1 .1M334.9 149.8h.1M335 149.9l.3 4.4M335 149.9h.1M335.2 149.9l1.4 .9M337.9 148.8v.4M341.3 145.8v.4M225.3 219.2h69.8M225.3 209.7h69.8"/>
<path d="M269.7 200.2v63.5M295.1 200.2v63.5M295.1 215.9h127M225.3 238.3h69.8M225.3 228.7h69.8M225.3 257.3h196.8M225.3 247.8h69.8M295.1 244.6h127M307.8 244.6v12.7M323.6 257.3v6.4M333.2 244.6v12.7M371.3 257.3v6.4"/>
<path d="M409.4 244.6v12.7"/>
</g>
<path d="M9.6 15.7h412.5v248h-412.5zM107.9 11.7v4M215.9 9.4v6.3l-2.2-3.8h4.4l-2.2 3.8M323.8 11.7v4M3.3 139.7h6.3l-3.8-2.2v4.4l3.8-2.2M422.1 139.7l3.8 2.2v-4.4l-3.8 2.2h6.4M107.9 263.7v4M215.9 263.7l2.2 3.8h-4.4l2.2-3.8v6.3M323.8 263.7v4" fill="none" stroke="#000" stroke-width=".72"/>
<g fill="none" stroke="#000" stroke-width=".31">
<path d="M27.1 17v6.7M119.8 19.7l2.5 .5-2.5 .5zM122.3 17v6.7M14 25.3h11.5M17.1 25.3l.5 2.5h-1zM17.1 25.3v44.6M27.1 20.2l2.5-.5v1zM27.1 20.2h41.6M47 30.2l.5 2.5h-.9zM47 30.2l.2 17.3 29.8-.1M77 30.1l.6 2.6h-1zM77 30.1v17.3h28.3"/>
<path d="M105.2 30.1l.5 2.5h-1zM105.2 30.1l.1 17.3h1.3M122.3 20.2h-41.6M147.4 26.3v-5.8h60v5.8h-60v16.8M164.9 26.3v34.2M182 26.3v34.2M207.4 26.3v34.2h-60v-17.4M33.3 56.6l6.2 .1 .1 33.7 88.2-.1h-5.1M33.3 56.6l2.5-.5v1zM62.2 56l2.5-.4v1zM62.2 56l5.8 .1-.1 34.3 59.9-.1h-5.1M77 47.4h29.6"/>
<path d="M77 47.4h-31.9v67.2M77 47.4v67.2M91.2 58.9h6.3l-.1 31.4h30.4h-5.1M91.2 58.9l2.5-.5v1zM105.3 47.4l-58.1 .1v22.9M105.3 47.4h19M106.6 47.4h-2.7v67.1M106.6 47.4h-5.1v22.9M106.6 47.4h-33.1v22.9M120.1 57.6l2.5-.5v1zM120.1 57.6h6.4v32.7h1.3h-5.1M147.4 54.7h60"/>
<path d="M147.4 48.9h60M147.4 43.1h60M17.1 74.7v44.7M46.7 67.9h1l-.5 2.5zM73 67.8h1l-.5 2.5zM101 67.8h.9l-.4 2.5zM33.3 90.4l2.5-.5v1zM62.2 84.6l5.7 .1v5.7l59.9-.1h-5.1M62.2 84.6l2.5-.4v.9zM91.2 85.1l2.5-.5v1zM91.2 85.1h6.2v5.2h30.4h-5.1M120.1 84.3h6.3l.1 6h1.3h-5.1"/>
<path d="M120.1 84.3l2.5-.5v1zM122.7 90.3h5.1l-94.5 .1M122.7 90.3h4.9M14 119.4h11.5M16.6 116.9h1l-.5 2.5zM44.6 112.1h1l-.5 2.5zM76.6 112h1l-.6 2.6zM103.4 112h1l-.5 2.5zM33.3 155.5l2.5-.5v1zM33.3 155.5l12.5-.1v49.2h79.8M62.2 155.5l2.5-.5v1zM62.2 155.5l13.1-.1v49.3"/>
<path d="M91.2 157.6l2.5-.5v1zM91.2 157.6l11.4-.1 .1 47.1M120.1 155.5l2.5-.6v1.1zM120.1 155.5l10.2-.1-.1 47.3M148.8 155.5l2.5-.5v1zM148.8 155.5l17.4-.1v49.3h-27.5M193 157.6l2.5-.5v1zM193 157.6l14.3-.1-.1 47.2h-62M230.7 159l2.5 .6-2.6 .4zM233.2 159.6l-25.9-.1-.1 45.1h-2.5"/>
</g>
<g fill="#000">
<path d="M27.1 20.2l2.5-.5v.5zM119.8 19.7l2.5 .5h-2.5zM17.1 25.3l.5 2.5h-1zM27.1 20.2h2.5v.5zM46.6 32.7h.9zM47 30.2l.5 2.5h-.9zM76.6 32.7h1zM77 30.1l.6 2.6h-1zM104.7 32.6h1zM105.2 30.1l.5 2.5h-1zM119.8 20.2h2.5l-2.5 .5zM33.3 56.6h2.5v.5z"/>
<path d="M33.3 56.6l2.5-.5v.5zM62.2 56h2.5v.6zM62.2 56l2.5-.4v.4zM91.2 58.9h2.5v.5zM91.2 58.9l2.5-.5v.5zM120.1 57.6h2.5v.5zM120.1 57.6l2.5-.5v.5zM46.7 67.9h1l-.5 2.5zM46.7 67.9h1zM73 67.8h1zM73 67.8h1l-.5 2.5zM101 67.8h.9l-.4 2.5z"/>
<path d="M33.3 90.4h2.5v.5zM33.3 90.4l2.5-.5v.5zM62.2 84.6h2.5v.5zM62.2 84.6l2.5-.4v.4zM91.2 85.1h2.5v.5zM91.2 85.1l2.5-.5v.5zM120.1 84.3h2.5v.5zM120.1 84.3l2.5-.5v.5zM16.6 116.9h1l-.5 2.5zM44.6 112.1h1l-.5 2.5zM44.6 112.1h1zM76.6 112h1z"/>
<path d="M76.6 112h1l-.6 2.6zM103.4 112h1l-.5 2.5zM33.3 155.5h2.5v.5zM33.3 155.5l2.5-.5v.5zM62.2 155.5h2.5v.5zM62.2 155.5l2.5-.5v.5zM91.2 157.6h2.5v.5zM91.2 157.6l2.5-.5v.5zM120.1 155.5h2.5v.5zM120.1 155.5l2.5-.6v.6zM148.8 155.5h2.5v.5zM148.8 155.5l2.5-.5v.5z"/>
<path d="M193 157.6h2.5v.5zM193 157.6l2.5-.5v.5zM230.7 159l2.5 .6h-2.5zM230.7 159.6h2.5l-2.6 .4z"/>
</g>
<g font-size="6.3">
<text x="295.9" y="233.6">Tenor Sax Cart</text>
<text x="299.6" y="255.1">B</text>
<text x="334" y="256.4">Tenor Sax Cart</text>
</g>
<g font-size="4.4">
<text x="160.1" y="3.5">PRODUCED BY AN AUTODESK STUDENT VERSION</text>
<text x="428.2" y="84" transform="rotate(90 428.2 84)">PRODUCED BY AN AUTODESK STUDENT VERSION</text>
<text x="3.5" y="195.4" transform="rotate(-90 3.5 195.4)">PRODUCED BY AN AUTODESK STUDENT VERSION</text>
<text x="226" y="208.8">Ilan Schindler</text>
<text x="270.5" y="208.2">6/15/2018</text>
<text x="271.6" y="275.9" transform="rotate(-180 271.6 275.9)">PRODUCED BY AN AUTODESK STUDENT VERSION</text>
</g>
<g font-size="4.2">
<text x="52.8" y="14.7">4</text>
<text x="160.7" y="14.7">3</text>
<text x="268.7" y="14.7">2</text>
<text x="376.6" y="14.7">1</text>
<text x="69.5" y="21.7">31.23</text>
<text x="165.6" y="24.6">Pipe Lengths</text>
<text x="150" y="35.8">Pipe #</text>
<text x="169.5" y="33.3">Pipe</text>
<text x="186.7" y="35.8">Between</text>
<text x="186.8" y="30.8">Distance</text>
<text x="167.1" y="38.3">Length</text>
<text x="188" y="40.8">Fittings</text>
<text x="150.4" y="47.1">Pipe 1</text>
<text x="167.3" y="47.4">17.25''</text>
<text x="188.6" y="47.4">14.75''</text>
<text x="125.1" y="48.5">Pipe 3</text>
<text x="150.4" y="52.9">Pipe 2</text>
<text x="170.3" y="53.2">13''</text>
<text x="189.7" y="53.2">10.5''</text>
<text x="150.4" y="58.7">Pipe 3</text>
<text x="171.4" y="59.1">8''</text>
<text x="190.9" y="59">5.5''</text>
<text x="5.8" y="71.4">B</text>
<text x="423.4" y="71.4">B</text>
<text x="11.9" y="73.9">30.90</text>
<text x="128.3" y="91.5">Pipe 2</text>
<text x="126.5" y="205.8">Pipe 1</text>
<text x="5.8" y="211.1">A</text>
<text x="21.6" y="215.7">matter.</text>
<text x="21.6" y="210.7">Make sure the wheels are equally spaced along the length of the base. The exact distance doesn't</text>
<text x="423.3" y="211.1">A</text>
<text x="308.3" y="262.8">0.12 : 1</text>
<text x="383.6" y="262.8">2</text>
<text x="394.1" y="262.8">2</text>
<text x="52.8" y="267.7">4</text>
<text x="160.7" y="267.7">3</text>
<text x="268.7" y="267.7">2</text>
<text x="376.6" y="267.7">1</text>
</g>
<g font-size="3.5">
<text x="226" y="203.5">DRAWN</text>
<text x="226" y="213">CHECKED</text>
<text x="295.9" y="219.2">TITLE</text>
<text x="226" y="222.5">QA</text>
<text x="226" y="232.1">MFG</text>
<text x="226" y="241.6">APPROVED</text>
<text x="297.9" y="247.9">SIZE</text>
<text x="334" y="247.9">DWG NO</text>
<text x="412.6" y="247.9">REV</text>
<text x="295.9" y="260.6">SCALE</text>
<text x="372.1" y="262.8">SHEET</text>
<text x="388.5" y="262.8">OF</text>
</g>
</svg>
